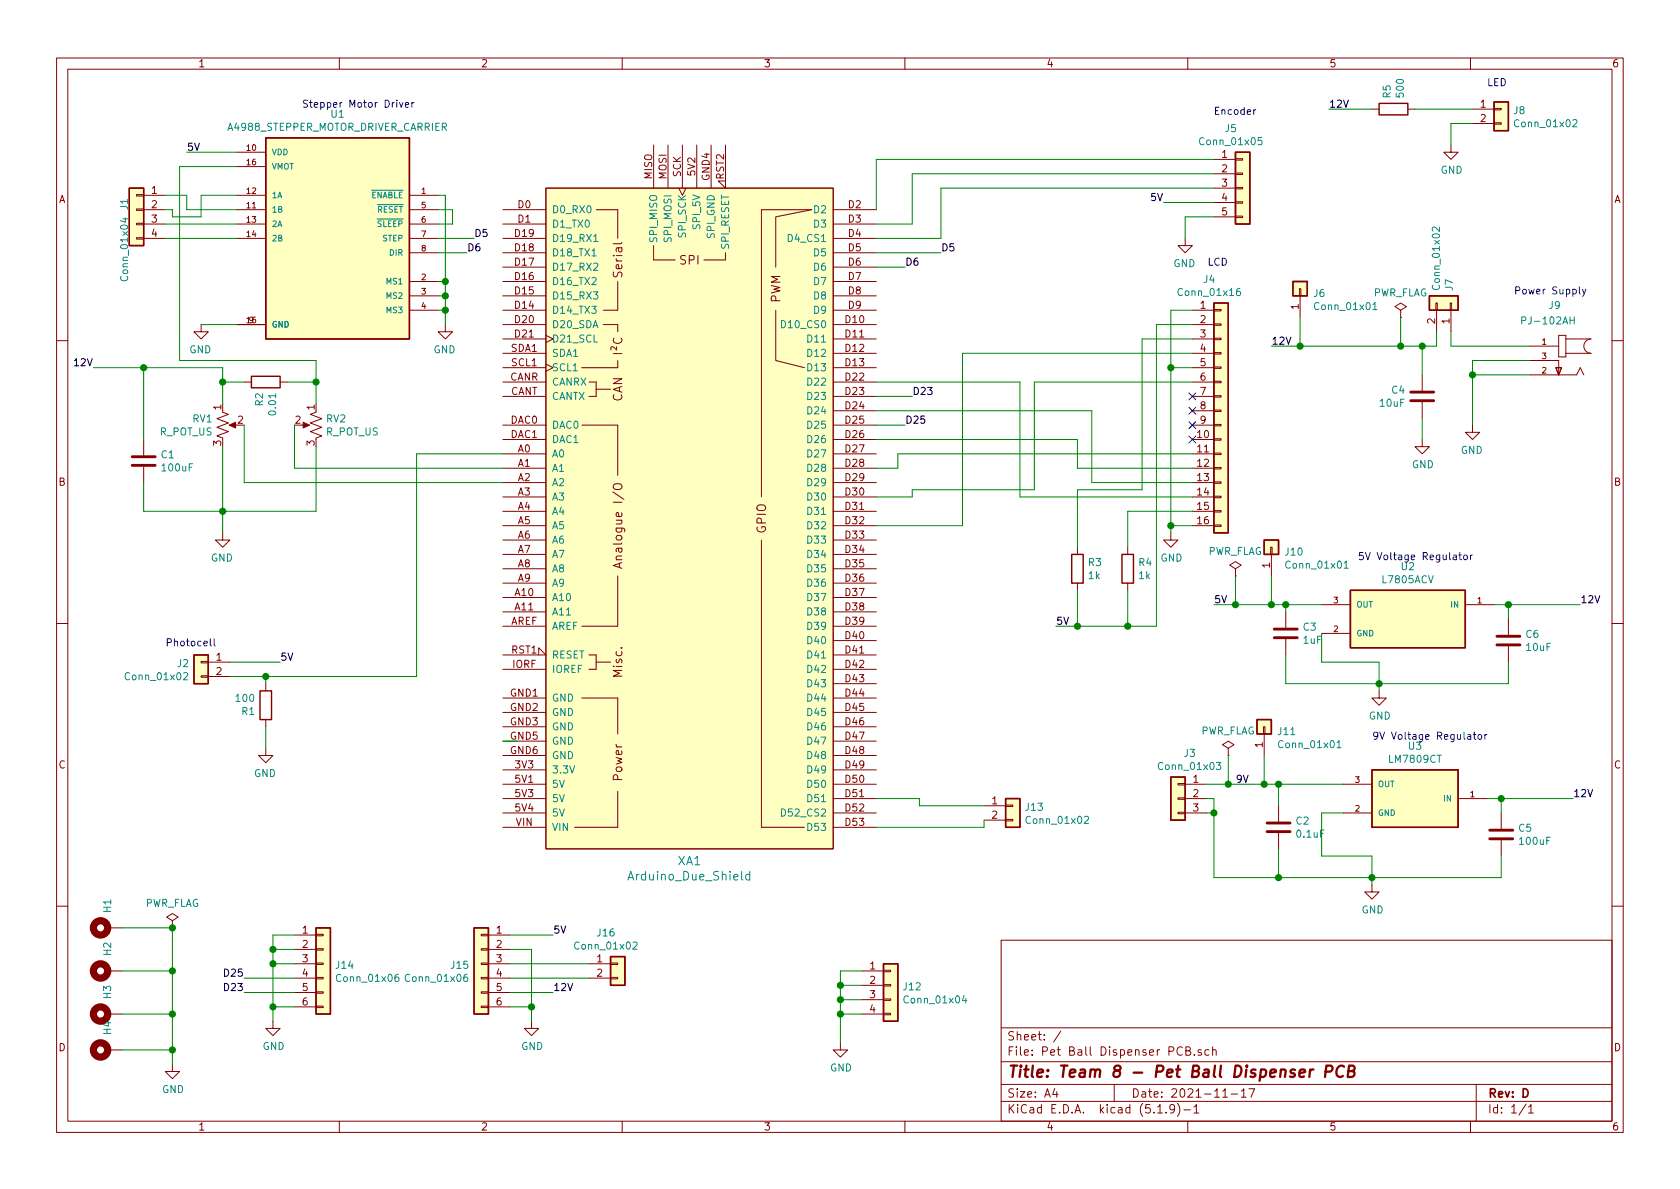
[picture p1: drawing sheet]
<svg xmlns="http://www.w3.org/2000/svg" width="297mm" height="210mm" viewBox="0 0 297 210" stroke-linecap="round" stroke-linejoin="round" font-family="sans-serif">
<g fill="none" stroke="#840000" stroke-width=".18">
<path d="M10 10.3h277v189.9h-277zM12 12.2h273v186.1h-273zM60 10.3v1.9M110 10.3v1.9M160 10.3v1.9M210 10.3v1.9M242.6 19.3h1.2M248.9 19.3h1.3M260 10.3v1.9M260.3 19.3h3.9M264.2 19.2h1.2v.2h-1.2zM24.1 39.5h1.3v.2h-1.3z"/>
<path d="M24.1 34.4h1.3v.3h-1.3zM24.1 37h1.3v.2h-1.3zM25.4 34.5h3.8M25.4 37.1h3.8M25.4 39.6h3.8M41.9 34.5h5.1M41.9 37.1h5.1M41.9 39.6h5.1M41.9 26.9h5.1M41.9 29.5h5.1M72.4 34.5h5.1M72.4 37.1h5.1"/>
<path d="M72.4 39.6h5.1M88.9 37.1h7.6M88.9 39.6h7.6M96.5 33.3h50.8v116.8h-50.8zM105.4 37.1h3.8zM109.2 37.1v5.1zM115.6 25.6v7.7M118.1 25.6v7.7M120 33.3l.6 1.2 .7-1.2M120.6 25.6v7.7M123.2 25.6v7.7M125.7 25.6v7.7"/>
<path d="M128.3 25.6v7.7l-1.3-1.3h1.3M134.6 37.1v50.8zM134.6 37.1h8.9l-6.3 1.2v8.9M147.3 37.1h7.6M147.3 39.6h7.6M214.6 28.2h3.8M214.6 30.7h3.8M214.6 33.3h3.8M214.6 35.8h3.8M214.6 38.3h3.8M218.4 38.2h1.3v.3h-1.3zM218.4 35.7h1.3v.2h-1.3z"/>
<path d="M218.4 30.6h1.3v.3h-1.3zM218.4 28.1h1.3v.2h-1.3zM218.4 33.1h1.3v.3h-1.3zM256.5 25.6v1.3h1.3l-1.3 1.3-1.2-1.3h1.2M260.3 21.8h3.9M264.2 21.7h1.2v.3h-1.2zM24.1 42h1.3v.3h-1.3zM25.4 42.2h3.8M35.6 57.4v1.3h-1.3l1.3 1.2 1.2-1.2h-1.2M41.9 42.2h5.1M41.9 57.4h5.1M72.4 42.2h5.1"/>
<path d="M72.4 54.9h5.1M72.4 44.7h5.1M72.4 49.8h5.1M72.4 52.3h5.1M78.7 57.4v1.3h-1.2l1.2 1.2 1.3-1.2h-1.3M88.9 42.2h7.6M88.9 54.9h7.6M88.9 57.4h7.6M88.9 59.9h7.6M88.9 44.7h7.6M88.9 47.2h7.6M88.9 49.8h7.6"/>
<path d="M88.9 52.3h7.6M96.5 59.3l1.3 .6-1.3 .7M106.7 57.4h2.5zM106.7 54.9h2.5zM109.2 57.4v1.3zM109.2 49.8v5.1zM115.6 43.4v2.6zM115.6 46h3.8zM124.5 46h3.8zM128.3 44.7v1.3zM137.2 54.9v8.8l5 1.3M147.3 42.2h7.6"/>
<path d="M147.3 54.9h7.6M147.3 57.4h7.6M147.3 59.9h7.6M147.3 44.7h7.6M147.3 47.2h7.6M147.3 49.8h7.6M147.3 52.3h7.6M209.5 42.2v1.2h-1.2l1.2 1.3 1.3-1.3h-1.3M210.8 54.9h3.8M210.8 57.4h3.8M210.8 59.9h3.8M214.6 59.8h1.3v.3h-1.3z"/>
<path d="M214.6 57.3h1.3v.2h-1.3zM214.6 54.7h1.3v.3h-1.3zM229.7 51h.3v1.3h-.3zM229.9 52.3v3.8M247.6 54.9l-1-.7 1-.6 1.1 .6-1.1 .7v1.2M247.6 56.1h.1M253.9 53.6h.2v1.3h-.2zM254 54.9v3.8M256.4 53.6h.3v1.3h-.3zM256.5 54.9v3.8M275.6 59.3h1.3v3.8h-1.3zM276.9 59.9h4.4a1.27 1.27 0 0 0-1.3 1.3 1.27 1.27 0 0 0 1.3 1.3h-4.4"/>
<path d="M10 60.2h2M25.4 77.7v2.8M39.4 72.9l1 .4-2 .7 2 .8-2 .8 2 .7-2 .8 1 .4M40.9 75.2h1M43.2 67.6h1.2M49.5 67.6h1.3M53.3 75.2h1.1M55.9 72.9l-1 .4 2 .7-2 .8 2 .8-2 .7 2 .8-1 .4M88.9 75.2h7.6M88.9 77.7h7.6M88.9 62.5h7.6M88.9 65h7.6"/>
<path d="M88.9 67.6h7.6M88.9 70.1h7.6M96.5 64.4l1.3 .6-1.3 .7M102.9 75.2h6.3zM102.9 65h6.3zM104.1 70.1h1.3zM104.1 67.6h1.3zM105.4 68.8h2.5zM105.4 67.6v2.5zM109.2 75.2v8.9zM109.2 63.7v1.3zM147.3 75.2h7.6"/>
<path d="M147.3 77.7h7.6M147.3 62.5h7.6M147.3 65h7.6M147.3 67.6h7.6M147.3 70.1h7.6M147.3 72.6h7.6M210.8 75.2h3.8M210.8 77.7h3.8M210.8 62.5h3.8M210.8 65h3.8M210.8 67.6h3.8M210.8 70.1h3.8"/>
<path d="M210.8 72.6h3.8M214.6 77.6h1.3v.2h-1.3zM214.6 75.1h1.3v.2h-1.3zM214.6 70h1.3v.2h-1.3zM214.6 67.4h1.3v.3h-1.3zM214.6 64.9h1.3v.2h-1.3zM214.6 62.4h1.3v.2h-1.3zM214.6 72.5h1.3v.3h-1.3zM251.5 77.7v1.3h1.2l-1.2 1.3-1.3-1.3h1.3M251.5 66.3v2.8M251.5 71.1v2.8M260.3 75.2v1.2h-1.2l1.2 1.3 1.3-1.3h-1.3"/>
<path d="M270.5 63.7h5.1v2.6M270.5 66.3h8.3l.6-1.3 .6 1.3M270.5 61.2h5.1M275.1 65h1l-.5 1.3zM285 60.2h2M25.4 82.5v2.8M39.4 94.2v1.3h-1.3l1.3 1.3 1.2-1.3h-1.2M88.9 80.3h7.6M88.9 82.8h7.6M88.9 85.3h7.6M88.9 87.9h7.6M88.9 90.4h7.6"/>
<path d="M88.9 93h7.6M88.9 95.5h7.6M88.9 98h7.6M108.6 85.6a1.04 1.04 0 0 1 1.4 .3l-.1 .5a.99 .99 0 0 1-1.5-.2v-.3zM109.5 99.6v.7M110 99.5l-1.6 .5 1.6 .5M134.6 95.5v50.8zM147.3 80.3h7.6M147.3 82.8h7.6M147.3 85.3h7.6M147.3 87.9h7.6M147.3 90.4h7.6"/>
<path d="M147.3 93h7.6M147.3 95.5h7.6M147.3 98h7.6M190.5 96.8v1.2M199.4 96.8v1.2M207 94.2v1.3h1.3l-1.3 1.3-1.3-1.3h1.3M210.8 80.3h3.8M210.8 82.8h3.8M210.8 85.3h3.8M210.8 87.9h3.8M210.8 90.4h3.8M210.8 93h3.8"/>
<path d="M214.6 80.1h1.3v.3h-1.3zM214.6 82.7h1.3v.2h-1.3zM214.6 85.2h1.3v.3h-1.3zM214.6 87.8h1.3v.2h-1.3zM214.6 90.3h1.3v.2h-1.3zM214.6 92.8h1.3v.3h-1.3zM224.7 96.8h.2v1.2h-.2zM224.8 98v3.8M10 110.3h2M35.6 119.5h1.2v.3h-1.2zM35.6 117h1.2v.2h-1.2zM36.8 117.1h3.8"/>
<path d="M36.8 119.6h3.8M88.9 115.8h7.6l-1.3-1.3v1.3M88.9 100.6h7.6M88.9 103.1h7.6M88.9 105.7h7.6M88.9 108.2h7.6M88.9 118.4h7.6M88.9 110.7h7.6M102.9 110.7h6.3zM104.1 118.4h1.3zM104.1 115.8h1.3zM105.4 117.1h2.5z"/>
<path d="M105.4 115.8v2.6zM109.2 101.8v8.9zM147.3 100.6h7.6M147.3 103.1h7.6M147.3 105.7h7.6M147.3 113.3h7.6M147.3 108.2h7.6M147.3 115.8h7.6M147.3 118.4h7.6M147.3 110.7h7.6M190.5 103.1v1.3M199.4 103.1v1.3"/>
<path d="M218.4 100.6l-1-.7 1-.6 1.1 .6-1.1 .7v1.2M218.4 101.8h.1M227.3 108.2v2.8M227.3 113v2.8M233.7 106.9h5.1M233.7 112h5.1M259.1 106.9h5.1M266.7 109.5v2.8M266.7 114.3v2.8M285 110.3h2M47 132.3v1.3h-1.3l1.3 1.3 1.3-1.3h-1.3M47 120.9v1.3"/>
<path d="M47 127.2v1.3M88.9 138.7h7.6M88.9 136.1h7.6M88.9 123.4h7.6M88.9 126h7.6M88.9 128.5h7.6M88.9 131.1h7.6M88.9 133.6h7.6M102.9 123.4h6.3zM109.2 139.9v6.4zM109.2 123.4v6.4zM147.3 138.7h7.6"/>
<path d="M147.3 120.9h7.6M147.3 136.1h7.6M147.3 123.4h7.6M147.3 126h7.6M147.3 128.5h7.6M147.3 131.1h7.6M147.3 133.6h7.6M208.3 138.6h1.2v.2h-1.2zM209.5 138.7h3.9M217.2 132.3l-1-.6 1-.6 1 .6-1 .6v1.3M217.2 133.6h.1M223.4 128.5h.2v1.3h-.2z"/>
<path d="M223.5 129.8v3.8M237.5 138.7h5.1M243.8 122.2v1.2h1.3l-1.3 1.3-1.2-1.3h1.2M88.9 141.2h7.6M88.9 143.8h7.6M88.9 146.3h7.6M101.6 146.3h7.6zM134.6 146.3h7.6M147.3 141.2h7.6M147.3 143.8h7.6M147.3 146.3h7.6M174 142.5h3.8"/>
<path d="M174 145h3.8M177.8 144.9h1.3v.3h-1.3zM177.8 142.4h1.3v.2h-1.3zM208.3 143.6h1.2v.3h-1.2zM208.3 141.1h1.2v.2h-1.2zM209.5 141.2h3.9M209.5 143.8h3.9M226.1 142.5v2.8M226.1 147.3v2.8M237.5 143.8h5.1M242.6 156.5v1.2h1.2l-1.2 1.3-1.3-1.3h1.3M257.8 141.2h5.1"/>
<path d="M265.4 143.8v2.8M265.4 148.6v2.8M10 160.2h2M19 171.7h2.6M19 179.3h2.6M19 164.1h2.6M30.5 162.8l1-.6-1-.7-1 .7 1 .6v1.3M30.5 164.1h.1M52.1 165.3h3.8M52.1 167.9h3.8M52.1 170.4h3.8M52.1 173h3.8"/>
<path d="M52.1 175.5h3.8M52.1 178h3.8M55.9 175.4h1.2v.2h-1.2zM55.9 177.9h1.2v.3h-1.2zM55.9 172.8h1.2v.3h-1.2zM55.9 167.8h1.2v.2h-1.2zM55.9 165.2h1.2v.3h-1.2zM55.9 170.3h1.2v.3h-1.2zM85.1 175.4h1.3v.2h-1.3zM85.1 177.9h1.3v.3h-1.3zM85.1 172.8h1.3v.3h-1.3zM85.1 167.8h1.3v.2h-1.3z"/>
<path d="M85.1 165.2h1.3v.3h-1.3zM85.1 170.3h1.3v.3h-1.3zM86.4 165.3h3.8M86.4 167.9h3.8M86.4 170.4h3.8M86.4 173h3.8M86.4 175.5h3.8M86.4 178h3.8M104.1 170.4h3.8M104.1 173h3.8M107.9 172.8h1.3v.3h-1.3zM107.9 170.3h1.3v.3h-1.3z"/>
<path d="M152.4 171.7h3.8M152.4 174.2h3.8M152.4 176.8h3.8M152.4 179.3h3.8M156.2 179.2h1.3v.2h-1.3zM156.2 176.7h1.3v.2h-1.3zM156.2 171.6h1.3v.2h-1.3zM156.2 174.1h1.3v.3h-1.3zM177 166.3h108v32h-108zM285 160.2h2M19 185.7h2.6M30.5 188.2v1.3h1.2l-1.2 1.2-1.3-1.2h1.3"/>
<path d="M48.3 180.6v1.3h1.2l-1.2 1.2-1.3-1.2h1.3M60 198.3v1.9M94 180.6v1.3h1.2l-1.2 1.2-1.3-1.2h1.3M110 198.3v1.9M148.6 184.4v1.3h1.3l-1.3 1.2-1.3-1.2h1.3M160 198.3v1.9M177 194.8h108M177 191.8h108M177 187.8h108M177 181.8h108M186.5 192.5l-.4 1h1M186.8 193v1"/>
<path d="M187.6 182.3l-1.3 2M197 191.8v3M204.7 196.8h.8M206.2 196.7v.1M207.7 196l-.1 .1a.48 .48 0 0 1-.6 .1l-.2-.2 .2-.6a.48 .48 0 0 1 .6 .1 1.27 1.27 0 0 1-.2 1.2l-.4 .1M208.2 195.1a1.71 1.71 0 0 1 0 2.3M209 185.3a.7 .7 0 0 0-.9 .2 .7 .7 0 0 0 .2 .9 .55 .55 0 0 0 .7 .1M209.3 196.3h1.2M209.7 185.8h.5l.2-.1 .1-.3-.3-.3h-.5v1.5h.6l.2-.3a.41 .41 0 0 0-.3-.5M210 198.3v1.9M211.1 195.8l.4-.5v1.5M211.1 196.8h.9"/>
<path d="M211.2 186.5v.1M212.4 185.7a.37 .37 0 0 0-.6 .1l.1 .2 .5 .2 .1 .1-.3 .3-.4-.1M213.7 185.7l-.4-.1-.3 .3 .1 .6 .2 .1 .4-.1M214.4 185.7h.1a.37 .37 0 0 1 .5 .1v.8M214.4 185.1v1.5M216.2 194h.8M217.7 193.5h1.1M219.5 193l.4-.5v1.5M219.5 194h.8M220.8 192.5h1l-.6 1.5M260 198.3v1.9M261 191.8v6.5"/>
<path d="M269.8 195.2l-1.2 2M270.3 195.8l.4-.5v1.5M270.3 196.8h.8"/>
</g>
<path d="M229.8 189.8l.9-.2v-.4l-.6-.1-.3 .3v.9l.2 .1 .6-.1M231.6 189.1l-.1 1.3M232.2 189.1a.55 .55 0 0 0-.6 .4M234.4 189.5h.8a.56 .56 0 0 0 .4-.5 .56 .56 0 0 0-.3-.6h-.8l-.2 2M237.6 188.6a.89 .89 0 0 0-1 0 .89 .89 0 0 0-.3 1 .71 .71 0 0 0 .3 .8 .71 .71 0 0 0 .8-.1M238.4 189.4h.7a.5 .5 0 0 0 .4-.4 .5 .5 0 0 0-.3-.6h-.7l-.2 2h.7a.53 .53 0 0 0 .5-.5 .53 .53 0 0 0-.4-.5" fill="none" stroke="#840000" stroke-width=".41"/>
<g fill="#ffffc2" stroke="#ffffc2" stroke-width=".18">
<path d="M218.4 26.9h2.6v12.7h-2.6z"/>
<path d="M22.9 33.3h2.5v10.1h-2.5z"/>
<path d="M222.2 127.2h2.6v2.6h-2.6z"/>
<path d="M223.5 95.5h2.6v2.5h-2.6z"/>
<path d="M214.6 53.6h2.6v40.6h-2.6z"/>
<path d="M242.6 136.1h15.2v10.2h-15.2z"/>
<path d="M96.5 33.3h50.8v116.8h-50.8z"/>
<path d="M228.6 49.8h2.5v2.5h-2.5z"/>
<path d="M55.9 164.1h2.5v15.2h-2.5z"/>
<path d="M83.8 164.1h2.6v15.2h-2.6z"/>
<path d="M238.8 104.4h20.3v10.1h-20.3z"/>
<path d="M275.1 65h1l-.5 1.3z"/>
<path d="M252.7 52.3h5.1v2.6h-5.1z"/>
<path d="M177.8 141.2h2.5v5.1h-2.5z"/>
<path d="M156.2 170.4h2.5v10.2h-2.5z"/>
<path d="M47 24.4h25.4v35.5h-25.4z"/>
<path d="M264.2 18h2.5v5.1h-2.5z"/>
<path d="M107.9 169.2h2.6v5h-2.6z"/>
<path d="M34.3 115.8h2.5v5.1h-2.5z"/>
<path d="M207 137.4h2.5v7.6h-2.5z"/>
</g>
<g fill="none" stroke="#840000" stroke-width=".25">
<path d="M243.8 18.3h5.1v2h-5.1zM264.2 18h2.5v5.1h-2.5zM22.9 33.3h2.5v10.1h-2.5zM47 24.4h25.4v35.5h-25.4zM218.4 26.9h2.6v12.7h-2.6zM214.6 53.6h2.6v40.6h-2.6zM228.6 49.8h2.5v2.5h-2.5zM252.7 52.3h5.1v2.6h-5.1zM44.4 66.5h5.1v2.1h-5.1zM189.5 98h2v5.1h-2zM198.4 98h2v5.1h-2zM223.5 95.5h2.6v2.5h-2.6z"/>
<path d="M34.3 115.8h2.5v5.1h-2.5zM238.8 104.4h20.3v10.1h-20.3zM46 122.2h2v5h-2zM207 137.4h2.5v7.6h-2.5zM222.2 127.2h2.6v2.6h-2.6zM242.6 136.1h15.2v10.2h-15.2zM177.8 141.2h2.5v5.1h-2.5zM55.9 164.1h2.5v15.2h-2.5zM83.8 164.1h2.6v15.2h-2.6zM107.9 169.2h2.6v5h-2.6zM156.2 170.4h2.5v10.2h-2.5z"/>
</g>
<g fill="none" stroke="#008484" stroke-width=".18">
<path d="M21.7 38.7h.9M22.1 38.5v.8l-.8-.3M223.1 24.3h-.6l-.1 .6 .2-.1 .4 .1 .1 .6-.2 .1-.5-.1M278.1 21.3l.5-.1 .2 .3v.2l-.8 .7h.8M104.7 45.3h.7M105 42.7h.7M219.2 51l-.4 .1a.87 .87 0 0 0 0 1.2l.5-.2v-.5l-.5-.1-.2 .2M242.7 53.8l.4-.3v1.3M242.7 54.8h.8M254.5 40.2v.7l-.7-.7h-.2l-.4 .2 .2 .5M269.1 56.7l.6-.1v-.4l-.6-.2v1.3M277.6 56.6h.7"/>
<path d="M278.3 56v1.3M237.7 99.6l.3-.4v1.3M32.5 119.1l.4-.2 .3 .4-.1 .2-.7 .7h.8M237.7 100.5h.7M215.1 134.8h.7l-.4 .5 .4 .1-.1 .6-.4 .1-.2-.1M236.4 131.3l.4-.3v1.2M236.4 132.2h.7M132.6 154.7l-.5-.1-.2 .3v.4l.1 .2h.6M132.6 154.1v1.5M191.7 144.5l.5-.2 .3 .4-.1 .2-.7 .7h.8M70.4 172.3l-.3 .1a.87 .87 0 0 0 0 1.2l.4-.2v-.5l-.4-.1-.3 .2M82.6 172.3l-.4 .1a.87 .87 0 0 0 0 1.2l.5-.2v-.5l-.5-.1-.2 .2"/>
<path d="M111.9 166.7l.5-.1 .2 .3v.2l-.7 .7h.7M170.5 176l-.3 .9h.7M170.8 176.5v.9"/>
</g>
<g fill="#840000" stroke="#840000" stroke-width=".18">
<path d="M53.6 74.7l1.1 .5-1.1 .5z"/>
<path d="M40.5 75.2l1.2-.5v1z"/>
</g>
<path d="M249.4 70.9h4.1M249.4 69.3h4.1M23.4 82.3h4M23.4 80.8h4M225.3 112.8h4.1M225.3 111.2h4.1M264.7 114h4M264.7 112.5h4M224 147.1h4.1M224 145.5h4.1M263.4 148.3h4.1M263.4 146.8h4.1" fill="none" stroke="#840000" stroke-width=".51"/>
<g fill="none" stroke="#840000" stroke-width="1.3">
<circle cx="17.8" cy="179.3" r="1.27"/>
<circle cx="17.8" cy="164.1" r="1.27"/>
<circle cx="17.8" cy="171.7" r="1.27"/>
<circle cx="17.8" cy="185.7" r="1.27"/>
</g>
<g fill="none" stroke="#008400" stroke-width=".18">
<path d="M234.9 19.3h7.7M250.2 19.3h10.1M29.2 39.6h12.7M29.2 34.5h3.8v2.6h8.9M33 26.9h8.9M41.9 34.5h-6.3v3.8h-5.1v-1.2h-1.3M41.9 29.5h-10.2v34.2h24.2v7.7M77.5 37.1h2.5v2.5h-2.5M77.5 34.5h1.2v22.9M205.7 35.8h8.9M214.6 30.7h-53.3v8.9h-6.4M214.6 33.3h-48.2v8.9h-11.5"/>
<path d="M214.6 28.2h-59.7v8.9M214.6 38.3h-5.1v3.9M260.3 21.8h-3.8v3.8M29.2 42.2h12.7M35.6 57.4h6.3M77.5 54.9h1.2M77.5 42.2h6.3M77.5 52.3h1.2M77.5 49.8h1.2M77.5 44.7h5M154.9 44.7h11.5M154.9 47.2h5.1"/>
<path d="M210.8 54.9h-3.8v39.3M210.8 57.4h-6.3v53.3h-17.8M210.8 59.9h-8.9v26.7h-11.4v10.2M229.9 56.1v5.1M247.6 56.1v5.1M254 58.7v2.5h-29.2M256.5 58.7v2.5h14M16.5 65h22.9v6.4M25.4 65v12.7M39.4 67.6h3.8M39.4 79v15.2M43.2 75.2v10.1h45.7"/>
<path d="M50.8 67.6h5.1M52.1 75.2v7.6h36.8M55.9 79v11.4h-30.5v-5.1M154.9 77.7h35.6v5.1h20.3M154.9 67.6h25.4v20.3h30.5M154.9 75.2h5.1M154.9 72.6h38.1v12.7h17.8M154.9 70.1h6.4M207 65h3.8M210.8 62.5h-40.6v30.5h-15.3M210.8 67.6h-27.9v19h-21.6v1.3h-6.4M251.5 61.2v5.1"/>
<path d="M251.5 73.9v3.8M260.3 66.3h10.2M270.5 63.7h-10.2v11.5M88.9 80.3h-15.2v39.3h-33.1M207 93h3.8M210.8 90.4h-11.4v6.4M210.8 80.3h-52.1v2.5h-3.8M40.6 117.1h8.9M47 119.6v1.3M190.5 104.4v6.3M199.4 104.4v6.3M214.6 106.9h19.1"/>
<path d="M218.4 101.8v5.1M224.8 101.8v5.1M227.3 115.8v5.1h39.4v-3.8M227.3 106.9v1.3M233.7 112v5.1h10.1v5.1M264.2 106.9h15.2M266.7 106.9v2.6M47 128.5v3.8M88.9 131.1h2.5M213.4 138.7h24.1M217.2 133.6v5.1M223.5 133.6v5.1"/>
<path d="M226.1 138.7v3.8M154.9 141.2h7.7v1.3h11.4M174 145v1.3h-19.1M213.4 141.2h1.2v14h50.8v-3.8M213.4 143.8h1.2M226.1 150.1v5.1M237.5 143.8h-3.8v7.6h8.9v5.1M262.9 141.2h15.2M265.4 141.2v2.6M21.6 179.3h8.9M21.6 171.7h8.9M21.6 164.1h8.9v24.1"/>
<path d="M43.2 173h8.9M43.2 175.5h8.9M48.3 178h3.8M48.3 167.9h3.8M48.3 170.4h3.8M52.1 165.3h-3.8v15.3M90.2 178h3.8M90.2 167.9h3.8v12.7M90.2 165.3h7.6M90.2 170.4h13.9M90.2 173h13.9M90.2 175.5h7.6"/>
<path d="M148.6 176.8h3.8M148.6 179.3h3.8M148.6 174.2h3.8M152.4 171.7h-3.8v12.7M21.6 185.7h8.9"/>
</g>
<g fill="none" stroke="#0000c2" stroke-width=".18">
<path d="M70.6 18.1l.3 .9 .3-.9M71.7 18.5l.6-.1-.1-.2-.3-.1-.2 .2v.6h.5M72.8 18.1v.9M73.2 18.1l-.4 .3M268 51.4l.6-.1 .1-.2v-.3l-.2-.1h-.5v1.3M257 98.2h.5v.8M257.5 98.4l-.4 .1-.2 .2 .1 .2h.5M257.9 98.1h.5M258.1 97.7v1.1l.3 .2M258.9 98.2l.3-.1 .2 .2-.1 .6-.3 .1-.2-.3zM260 98.1v.9M260.3 98.1l-.3 .3"/>
<path d="M37.2 112.9v1.1l.2 .2M37.9 112.9v1.1l.1 .2M259.5 129.9h.5v.8M260 130.2h-.4l-.2 .2 .1 .3h.5M260.5 129.9h.5M260.7 129.5v1.1l.3 .1M261.4 129.9h.3l.2 .1v.7h-.3l-.3-.2zM262.5 129.9v.8M262.9 129.9l-.4 .2"/>
</g>
<g fill="#008400" stroke="#008400" stroke-width=".25">
<circle cx="243.8" cy="120.9" r=".51"/>
<circle cx="223.5" cy="138.7" r=".51"/>
<circle cx="265.4" cy="141.2" r=".51"/>
<circle cx="217.2" cy="138.7" r=".51"/>
<circle cx="78.7" cy="54.9" r=".51"/>
<circle cx="207" cy="65" r=".51"/>
<circle cx="227.3" cy="106.9" r=".51"/>
<circle cx="48.3" cy="178" r=".51"/>
<circle cx="190.5" cy="110.7" r=".51"/>
<circle cx="48.3" cy="167.9" r=".51"/>
<circle cx="39.4" cy="67.6" r=".51"/>
<circle cx="251.5" cy="61.2" r=".51"/>
<circle cx="48.3" cy="170.4" r=".51"/>
<circle cx="47" cy="119.6" r=".51"/>
<circle cx="247.7" cy="61.2" r=".51"/>
<circle cx="207" cy="93" r=".51"/>
<circle cx="266.7" cy="106.9" r=".51"/>
<circle cx="214.6" cy="143.8" r=".51"/>
<circle cx="199.4" cy="110.7" r=".51"/>
<circle cx="25.4" cy="65" r=".51"/>
<circle cx="148.6" cy="174.2" r=".51"/>
<circle cx="148.6" cy="176.8" r=".51"/>
<circle cx="78.7" cy="52.3" r=".51"/>
<circle cx="148.6" cy="179.3" r=".51"/>
<circle cx="30.5" cy="185.7" r=".51"/>
<circle cx="229.9" cy="61.2" r=".51"/>
<circle cx="226.1" cy="138.7" r=".51"/>
<circle cx="30.5" cy="179.3" r=".51"/>
<circle cx="260.3" cy="66.3" r=".51"/>
<circle cx="78.7" cy="49.8" r=".51"/>
<circle cx="226.1" cy="155.2" r=".51"/>
<circle cx="224.8" cy="106.9" r=".51"/>
<circle cx="242.6" cy="155.2" r=".51"/>
<circle cx="218.4" cy="106.9" r=".51"/>
<circle cx="39.4" cy="90.4" r=".51"/>
<circle cx="30.5" cy="171.7" r=".51"/>
<circle cx="55.9" cy="67.6" r=".51"/>
<circle cx="30.5" cy="164.1" r=".51"/>
<circle cx="94" cy="178" r=".51"/>
</g>
<path d="M210.2 77.1l1.2 1.2M210.2 74.6l1.2 1.2M210.2 72l1.2 1.2M210.2 69.5l1.2 1.2M211.4 77.1l-1.2 1.2M211.4 74.6l-1.2 1.2M211.4 72l-1.2 1.2M211.4 69.5l-1.2 1.2" fill="none" stroke="#000084" stroke-width=".18"/>
<text font-size="2.8" fill="#840000" x="178" y="190.5">Title: Team 8 - Pet Ball Dispenser PCB</text>
<g font-size="2.1" fill="#840000">
<text x="120.2" y="46.8">SPI</text>
<text x="110" y="48.9" transform="rotate(-90 110 48.9)">Serial</text>
<text x="138" y="53.6" transform="rotate(-90 138 53.6)">PWM</text>
<text x="110" y="62.6" transform="rotate(-90 110 62.6)">I²C</text>
<text x="110" y="71.1" transform="rotate(-90 110 71.1)">CAN</text>
<text x="135.4" y="94.3" transform="rotate(-90 135.4 94.3)">GPIO</text>
<text x="110" y="99.5" transform="rotate(-90 110 99.5)">Analogue I/O</text>
<text x="110" y="119.7" transform="rotate(-90 110 119.7)">Misc.</text>
<text x="110" y="138" transform="rotate(-90 110 138)">Power</text>
<text x="178" y="184">Sheet: /</text>
<text x="178" y="186.7">File: Pet Ball Dispenser PCB.sch</text>
<text x="178" y="196.9">KiCad E.D.A. kicad (5.1.9)-1</text>
<text x="178" y="194.1">Size: A4</text>
<text x="200" y="194.1">Date: 2021-11-17</text>
<text x="263" y="194.1">Rev: D</text>
<text x="263" y="196.9">Id: 1/1</text>
</g>
<g font-size="2.1" fill="#008484">
<text x="111.5" y="155.7">Arduino_Due_Shield</text>
<text x="119.9" y="153">XA1</text>
</g>
<g font-size="1.8" fill="#840000">
<text x="35" y="11.9">1</text>
<text x="85" y="11.9">2</text>
<text x="135" y="11.9">3</text>
<text x="185" y="11.9">4</text>
<text x="235" y="11.9">5</text>
<text x="285" y="11.9">6</text>
<text x="261.8" y="19">1</text>
<text x="261.8" y="21.6">2</text>
<text x="216.1" y="27.9">1</text>
<text x="10.4" y="35.9">A</text>
<text x="26.8" y="34.3">1</text>
<text x="115.3" y="31.7" transform="rotate(-90 115.3 31.7)">MISO</text>
<text x="117.9" y="31.7" transform="rotate(-90 117.9 31.7)">MOSI</text>
<text x="120.4" y="31.3" transform="rotate(-90 120.4 31.3)">SCK</text>
<text x="122.9" y="31" transform="rotate(-90 122.9 31)">5V2</text>
<text x="125.5" y="31.9" transform="rotate(-90 125.5 31.9)">GND4</text>
<text x="128" y="31.7" transform="rotate(-90 128 31.7)">RST2</text>
<text x="216.1" y="30.5">2</text>
<text x="216.1" y="33">3</text>
<text x="216.1" y="35.6">4</text>
<text x="285.4" y="35.9">A</text>
<text x="26.8" y="36.8">2</text>
<text x="26.8" y="39.4">3</text>
<text x="26.8" y="41.9">4</text>
<text x="91.1" y="41.9">D19</text>
<text x="91.6" y="36.8">D0</text>
<text x="91.6" y="39.4">D1</text>
<text x="150" y="36.8">D2</text>
<text x="150" y="39.4">D3</text>
<text x="150" y="41.9">D4</text>
<text x="216.1" y="38.1">5</text>
<text x="91.1" y="47">D17</text>
<text x="91.1" y="44.4">D18</text>
<text x="150" y="44.4">D5</text>
<text x="150" y="47">D6</text>
<text x="91.1" y="52.1">D15</text>
<text x="91.1" y="49.5">D16</text>
<text x="150" y="49.5">D7</text>
<text x="150" y="52.1">D8</text>
<text x="91.1" y="57.1">D20</text>
<text x="91.1" y="59.7">D21</text>
<text x="91.1" y="54.6">D14</text>
<text x="149.5" y="57.1">D10</text>
<text x="149.5" y="59.7">D11</text>
<text x="150" y="54.6">D9</text>
<text x="212.2" y="54.6">1</text>
<text x="212.2" y="57.1">2</text>
<text x="212.2" y="59.7">3</text>
<text x="229.6" y="54.7" transform="rotate(-90 229.6 54.7)">1</text>
<text x="253.7" y="57.2" transform="rotate(-90 253.7 57.2)">2</text>
<text x="256.3" y="57.2" transform="rotate(-90 256.3 57.2)">1</text>
<text x="90.3" y="62.2">SDA1</text>
<text x="90.4" y="64.8">SCL1</text>
<text x="149.5" y="62.2">D12</text>
<text x="149.5" y="64.8">D13</text>
<text x="212.2" y="62.2">4</text>
<text x="212.2" y="64.8">5</text>
<text x="90.2" y="67.3">CANR</text>
<text x="90.3" y="69.8">CANT</text>
<text x="149.5" y="67.3">D22</text>
<text x="149.5" y="69.8">D23</text>
<text x="212.2" y="67.3">6</text>
<text x="212.2" y="69.8">7</text>
<text x="39.1" y="72.5" transform="rotate(-90 39.1 72.5)">1</text>
<text x="42.1" y="74.9">2</text>
<text x="52.2" y="74.9">2</text>
<text x="55.6" y="72.5" transform="rotate(-90 55.6 72.5)">1</text>
<text x="90.3" y="74.9">DAC0</text>
<text x="90.3" y="77.5">DAC1</text>
<text x="149.5" y="72.4">D24</text>
<text x="149.5" y="74.9">D25</text>
<text x="149.5" y="77.5">D26</text>
<text x="211.8" y="77.5">10</text>
<text x="212.2" y="72.4">8</text>
<text x="212.2" y="74.9">9</text>
<text x="39.1" y="78.8" transform="rotate(-90 39.1 78.8)">3</text>
<text x="55.6" y="78.8" transform="rotate(-90 55.6 78.8)">3</text>
<text x="91.6" y="80">A0</text>
<text x="91.6" y="82.5">A1</text>
<text x="149.5" y="80">D27</text>
<text x="149.5" y="82.5">D28</text>
<text x="211.8" y="80">11</text>
<text x="211.8" y="82.5">12</text>
<text x="10.4" y="85.9">B</text>
<text x="91.6" y="85.1">A2</text>
<text x="91.6" y="87.6">A3</text>
<text x="149.5" y="87.6">D30</text>
<text x="149.5" y="85.1">D29</text>
<text x="211.8" y="85.1">13</text>
<text x="211.8" y="87.6">14</text>
<text x="285.4" y="85.9">B</text>
<text x="91.6" y="90.2">A4</text>
<text x="91.6" y="92.7">A5</text>
<text x="91.6" y="95.2">A6</text>
<text x="149.5" y="90.2">D31</text>
<text x="149.5" y="92.7">D32</text>
<text x="149.5" y="95.2">D33</text>
<text x="211.8" y="90.2">15</text>
<text x="211.8" y="92.7">16</text>
<text x="91.6" y="97.8">A7</text>
<text x="91.6" y="100.3">A8</text>
<text x="149.5" y="97.8">D34</text>
<text x="149.5" y="100.3">D35</text>
<text x="224.5" y="100.4" transform="rotate(-90 224.5 100.4)">1</text>
<text x="91.1" y="105.4">A10</text>
<text x="91.1" y="107.9">A11</text>
<text x="91.6" y="102.9">A9</text>
<text x="149.5" y="102.9">D36</text>
<text x="149.5" y="105.4">D37</text>
<text x="149.5" y="107.9">D38</text>
<text x="90.3" y="110.5">AREF</text>
<text x="149.5" y="113">D40</text>
<text x="149.5" y="110.5">D39</text>
<text x="38.3" y="116.8">1</text>
<text x="38.3" y="119.4">2</text>
<text x="90.4" y="115.6">RST1</text>
<text x="90.6" y="118.1">IORF</text>
<text x="149.5" y="115.6">D41</text>
<text x="149.5" y="118.1">D42</text>
<text x="90.3" y="123.2">GND1</text>
<text x="90.3" y="125.7">GND2</text>
<text x="149.5" y="120.6">D43</text>
<text x="149.5" y="123.2">D44</text>
<text x="149.5" y="125.7">D45</text>
<text x="90.3" y="128.3">GND3</text>
<text x="90.3" y="130.8">GND5</text>
<text x="149.5" y="128.3">D46</text>
<text x="149.5" y="130.8">D47</text>
<text x="10.4" y="135.9">C</text>
<text x="90.3" y="133.3">GND6</text>
<text x="91.1" y="135.9">3V3</text>
<text x="149.5" y="133.3">D48</text>
<text x="149.5" y="135.9">D49</text>
<text x="223.3" y="132.2" transform="rotate(-90 223.3 132.2)">1</text>
<text x="285.4" y="135.9">C</text>
<text x="91.1" y="138.4">5V1</text>
<text x="91.1" y="141">5V3</text>
<text x="91.1" y="143.5">5V4</text>
<text x="149.5" y="138.4">D50</text>
<text x="149.5" y="141">D51</text>
<text x="149.5" y="143.5">D52</text>
<text x="175.4" y="142.2">1</text>
<text x="211" y="138.4">1</text>
<text x="211" y="141">2</text>
<text x="211" y="143.5">3</text>
<text x="91.2" y="146">VIN</text>
<text x="149.5" y="146">D53</text>
<text x="175.4" y="144.8">2</text>
<text x="53.5" y="165.1">1</text>
<text x="53.5" y="167.6">2</text>
<text x="87.8" y="165.1">1</text>
<text x="87.8" y="167.6">2</text>
<text x="53.5" y="170.2">3</text>
<text x="53.5" y="172.7">4</text>
<text x="87.8" y="170.2">3</text>
<text x="87.8" y="172.7">4</text>
<text x="105.6" y="170.2">1</text>
<text x="105.6" y="172.7">2</text>
<text x="153.8" y="171.4">1</text>
<text x="153.8" y="174">2</text>
<text x="53.5" y="175.3">5</text>
<text x="53.5" y="177.8">6</text>
<text x="87.8" y="175.3">5</text>
<text x="87.8" y="177.8">6</text>
<text x="153.8" y="176.5">3</text>
<text x="153.8" y="179.1">4</text>
<text x="10.4" y="185.9">D</text>
<text x="285.4" y="185.9">D</text>
<text x="35" y="199.9">1</text>
<text x="85" y="199.9">2</text>
<text x="135" y="199.9">3</text>
<text x="185" y="199.9">4</text>
<text x="235" y="199.9">5</text>
<text x="285" y="199.9">6</text>
</g>
<g font-size="1.8" fill="#008484">
<text x="245.9" y="17.3" transform="rotate(-90 245.9 17.3)">R5</text>
<text x="248.2" y="17.1" transform="rotate(-90 248.2 17.1)">500</text>
<text x="40.3" y="23.1">A4988_STEPPER_MOTOR_DRIVER_CARRIER</text>
<text x="58.6" y="20.8">U1</text>
<text x="216.7" y="23.4">J5</text>
<text x="267.7" y="20.2">J8</text>
<text x="268.1" y="22.5">Conn_01x02</text>
<text x="212.4" y="25.7">Conn_01x05</text>
<text x="254.7" y="30.7">GND</text>
<text x="22.7" y="37.1" transform="rotate(-90 22.7 37.1)">J1</text>
<text x="97.5" y="37.7">D0_RX0</text>
<text x="97.5" y="40.3">D1_TX0</text>
<text x="121.3" y="41.9" transform="rotate(-90 121.3 41.9)">SPI_SCK</text>
<text x="123.8" y="40.3" transform="rotate(-90 123.8 40.3)">SPI_5V</text>
<text x="144" y="37.7">D2</text>
<text x="144" y="40.3">D3</text>
<text x="97.5" y="47.9">D17_RX2</text>
<text x="97.5" y="45.3">D18_TX1</text>
<text x="97.5" y="42.8">D19_RX1</text>
<text x="116.2" y="42.6" transform="rotate(-90 116.2 42.6)">SPI_MISO</text>
<text x="118.7" y="42.6" transform="rotate(-90 118.7 42.6)">SPI_MOSI</text>
<text x="126.4" y="42.1" transform="rotate(-90 126.4 42.1)">SPI_GND</text>
<text x="128.9" y="44" transform="rotate(-90 128.9 44)">SPI_RESET</text>
<text x="139.6" y="42.8">D4_CS1</text>
<text x="144" y="45.3">D5</text>
<text x="144" y="47.9">D6</text>
<text x="207.5" y="47.2">GND</text>
<text x="22.7" y="49.3" transform="rotate(-90 22.7 49.3)">Conn_01x04</text>
<text x="97.5" y="53">D15_RX3</text>
<text x="97.5" y="50.4">D16_TX2</text>
<text x="144" y="50.4">D7</text>
<text x="144" y="53">D8</text>
<text x="208.6" y="52.3">Conn_01x16</text>
<text x="212.9" y="50">J4</text>
<text x="232.3" y="52.5">J6</text>
<text x="242.7" y="52.4">PWR_FLAG</text>
<text x="254.6" y="50.9" transform="rotate(-90 254.6 50.9)">Conn_01x02</text>
<text x="256.9" y="51.4" transform="rotate(-90 256.9 51.4)">J7</text>
<text x="97.5" y="58">D20_SDA</text>
<text x="97.5" y="55.5">D14_TX3</text>
<text x="138.6" y="58">D10_CS0</text>
<text x="144" y="55.5">D9</text>
<text x="232.7" y="54.8">Conn_01x01</text>
<text x="269.6" y="57.4">PJ-102AH</text>
<text x="273.9" y="54.7">J9</text>
<text x="33.5" y="62.5">GND</text>
<text x="76.7" y="62.5">GND</text>
<text x="97.5" y="60.6">D21_SCL</text>
<text x="97.5" y="63.1">SDA1</text>
<text x="97.5" y="65.7">SCL1</text>
<text x="143.1" y="60.6">D11</text>
<text x="143.1" y="63.1">D12</text>
<text x="143.1" y="65.7">D13</text>
<text x="46.5" y="71.8" transform="rotate(-90 46.5 71.8)">R2</text>
<text x="97.5" y="68.2">CANRX</text>
<text x="97.5" y="70.7">CANTX</text>
<text x="143.1" y="68.2">D22</text>
<text x="143.1" y="70.7">D23</text>
<text x="244.1" y="71.9">10uF</text>
<text x="246.1" y="69.6">C4</text>
<text x="28.2" y="77">R_POT_US</text>
<text x="34.1" y="74.7">RV1</text>
<text x="48.8" y="73.2" transform="rotate(-90 48.8 73.2)">0.01</text>
<text x="57.6" y="77">R_POT_US</text>
<text x="57.7" y="74.7">RV2</text>
<text x="97.5" y="75.8">DAC0</text>
<text x="143.1" y="73.3">D24</text>
<text x="143.1" y="75.8">D25</text>
<text x="28.5" y="81">C1</text>
<text x="28.8" y="83.4">100uF</text>
<text x="97.5" y="80.9">A0</text>
<text x="97.5" y="83.4">A1</text>
<text x="97.5" y="78.4">DAC1</text>
<text x="143.1" y="78.4">D26</text>
<text x="143.1" y="80.9">D27</text>
<text x="143.1" y="83.4">D28</text>
<text x="249.6" y="82.8">GND</text>
<text x="258.3" y="80.3">GND</text>
<text x="97.5" y="86">A2</text>
<text x="97.5" y="88.5">A3</text>
<text x="143.1" y="88.5">D30</text>
<text x="143.1" y="86">D29</text>
<text x="97.5" y="91.1">A4</text>
<text x="97.5" y="93.6">A5</text>
<text x="143.1" y="91.1">D31</text>
<text x="143.1" y="93.6">D32</text>
<text x="37.3" y="99.3">GND</text>
<text x="97.5" y="96.1">A6</text>
<text x="97.5" y="98.7">A7</text>
<text x="97.5" y="101.2">A8</text>
<text x="143.1" y="96.1">D33</text>
<text x="143.1" y="98.7">D34</text>
<text x="143.1" y="101.2">D35</text>
<text x="192.5" y="100.1">R3</text>
<text x="201.4" y="100.1">R4</text>
<text x="205.2" y="99.3">GND</text>
<text x="213.5" y="98.1">PWR_FLAG</text>
<text x="227.3" y="98.2">J10</text>
<text x="227.7" y="100.6">Conn_01x01</text>
<text x="247.8" y="100.8">U2</text>
<text x="97.5" y="103.8">A9</text>
<text x="97.5" y="106.3">A10</text>
<text x="143.1" y="103.8">D36</text>
<text x="143.1" y="106.3">D37</text>
<text x="192.5" y="102.4">1k</text>
<text x="201.4" y="102.4">1k</text>
<text x="244.5" y="103.1">L7805ACV</text>
<text x="97.5" y="108.8">A11</text>
<text x="97.5" y="111.4">AREF</text>
<text x="143.1" y="113.9">D40</text>
<text x="143.1" y="108.8">D38</text>
<text x="143.1" y="111.4">D39</text>
<text x="230.5" y="111.5">C3</text>
<text x="230.5" y="113.8">1uF</text>
<text x="269.8" y="112.8">C6</text>
<text x="31.4" y="118">J2</text>
<text x="97.5" y="116.5">RESET</text>
<text x="97.5" y="119">IOREF</text>
<text x="143.1" y="116.5">D41</text>
<text x="143.1" y="119">D42</text>
<text x="270" y="115.1">10uF</text>
<text x="22.5" y="120.3">Conn_01x02</text>
<text x="41.8" y="124.1">100</text>
<text x="97.5" y="124.1">GND</text>
<text x="143.1" y="121.5">D43</text>
<text x="143.1" y="124.1">D44</text>
<text x="42.8" y="126.4">R1</text>
<text x="97.5" y="126.6">GND</text>
<text x="97.5" y="129.2">GND</text>
<text x="97.5" y="131.7">GND</text>
<text x="143.1" y="126.6">D45</text>
<text x="143.1" y="129.2">D46</text>
<text x="143.1" y="131.7">D47</text>
<text x="212.2" y="129.9">PWR_FLAG</text>
<text x="226" y="130">J11</text>
<text x="242" y="127.2">GND</text>
<text x="44.9" y="137.4">GND</text>
<text x="97.5" y="136.8">3.3V</text>
<text x="97.5" y="134.2">GND</text>
<text x="143.1" y="134.2">D48</text>
<text x="143.1" y="136.8">D49</text>
<text x="205.1" y="136.2">Conn_01x03</text>
<text x="209.4" y="133.9">J3</text>
<text x="226.4" y="132.3">Conn_01x01</text>
<text x="245.8" y="134.9">LM7809CT</text>
<text x="249.1" y="132.6">U3</text>
<text x="97.5" y="139.3">5V</text>
<text x="97.5" y="141.9">5V</text>
<text x="143.1" y="139.3">D50</text>
<text x="143.1" y="141.9">D51</text>
<text x="181.4" y="143.4">J13</text>
<text x="97.5" y="144.4">5V</text>
<text x="97.5" y="146.9">VIN</text>
<text x="138.6" y="144.4">D52_CS2</text>
<text x="143.1" y="146.9">D53</text>
<text x="181.7" y="145.7">Conn_01x02</text>
<text x="229.2" y="145.8">C2</text>
<text x="229.4" y="148.1">0.1uF</text>
<text x="268.6" y="147.1">C5</text>
<text x="268.8" y="149.4">100uF</text>
<text x="19.7" y="161.3" transform="rotate(-90 19.7 161.3)">H1</text>
<text x="25.5" y="160.4">PWR_FLAG</text>
<text x="240.7" y="161.5">GND</text>
<text x="101.9" y="167.9">Conn_01x02</text>
<text x="105.7" y="165.6">J16</text>
<text x="19.7" y="168.9" transform="rotate(-90 19.7 168.9)">H2</text>
<text x="59.5" y="171.3">J14</text>
<text x="59.8" y="173.6">Conn_01x06</text>
<text x="72" y="173.6">Conn_01x06</text>
<text x="79.8" y="171.3">J15</text>
<text x="19.7" y="176.5" transform="rotate(-90 19.7 176.5)">H3</text>
<text x="159.8" y="175.1">J12</text>
<text x="160.1" y="177.4">Conn_01x04</text>
<text x="19.7" y="182.9" transform="rotate(-90 19.7 182.9)">H4</text>
<text x="46.4" y="185.7">GND</text>
<text x="92.2" y="185.7">GND</text>
<text x="146.8" y="189.5">GND</text>
<text x="28.7" y="193.3">GND</text>
</g>
<g font-size="1.8" fill="#0000c2">
<text x="262.9" y="15.2">LED</text>
<text x="53.3" y="19">Stepper Motor Driver</text>
<text x="215.2" y="20.3">Encoder</text>
<text x="213.5" y="47">LCD</text>
<text x="269" y="52.1">Power Supply</text>
<text x="240" y="99.1">5V Voltage Regulator</text>
<text x="29.2" y="114.3">Photocell</text>
<text x="242.6" y="130.8">9V Voltage Regulator</text>
</g>
<g font-size="1.8">
<text x="234.9" y="19">12V</text>
<text x="33" y="26.7">5V</text>
<text x="203.6" y="35.6">5V</text>
<text x="83.8" y="41.9">D5</text>
<text x="82.5" y="44.4">D6</text>
<text x="160" y="47">D6</text>
<text x="166.4" y="44.4">D5</text>
<text x="13.4" y="64.8">12V</text>
<text x="224.8" y="61">12V</text>
<text x="161.3" y="69.8">D23</text>
<text x="160" y="74.9">D25</text>
<text x="214.6" y="106.7">5V</text>
<text x="279.4" y="106.7">12V</text>
<text x="186.7" y="110.5">5V</text>
<text x="49.5" y="116.8">5V</text>
<text x="218.4" y="138.4">9V</text>
<text x="278.1" y="141">12V</text>
<text x="97.8" y="165.1">5V</text>
<text x="39.9" y="172.7">D25</text>
<text x="39.9" y="175.3">D23</text>
<text x="97.8" y="175.3">12V</text>
</g>
<g font-size="1.4" fill="#840000">
<text x="43.7" y="26.7">10</text>
<text x="43.7" y="29.2">16</text>
<text x="43.7" y="34.3">12</text>
<text x="74.5" y="34.3">1</text>
<text x="43.7" y="36.8">11</text>
<text x="43.7" y="39.4">13</text>
<text x="43.7" y="41.9">14</text>
<text x="74.5" y="36.8">5</text>
<text x="74.5" y="39.4">6</text>
<text x="74.5" y="41.9">7</text>
<text x="74.5" y="44.4">8</text>
<text x="74.5" y="49.5">2</text>
<text x="74.5" y="52.1">3</text>
<text x="44.1" y="57.1">9</text>
<text x="74.5" y="54.6">4</text>
<text x="272.7" y="61">1</text>
<text x="272.7" y="63.5">3</text>
<text x="272.7" y="66">2</text>
<text x="235.8" y="106.7">3</text>
<text x="261.2" y="106.7">1</text>
<text x="235.8" y="111.8">2</text>
<text x="239.6" y="138.4">3</text>
<text x="239.6" y="143.5">2</text>
<text x="260" y="141">1</text>
</g>
<g font-size="1.4" fill="#008484">
<text x="48" y="27.4">VDD</text>
<text x="48" y="30">VMOT</text>
<text x="48" y="35">1A</text>
<text x="65.6" y="35">ENABLE</text>
<text x="48" y="37.6">1B</text>
<text x="48" y="40.1">2A</text>
<text x="66.6" y="37.6">RESET</text>
<text x="66.7" y="40.1">SLEEP</text>
<text x="48" y="42.7">2B</text>
<text x="67.7" y="42.7">STEP</text>
<text x="68.9" y="45.2">DIR</text>
<text x="68.5" y="50.3">MS1</text>
<text x="68.5" y="52.8">MS2</text>
<text x="48" y="57.9">GND</text>
<text x="68.5" y="55.4">MS3</text>
<text x="239.8" y="107.4">OUT</text>
<text x="256.6" y="107.4">IN</text>
<text x="239.8" y="112.5">GND</text>
<text x="243.6" y="139.2">OUT</text>
<text x="255.4" y="141.7">IN</text>
<text x="243.6" y="144.3">GND</text>
</g>
</svg>
